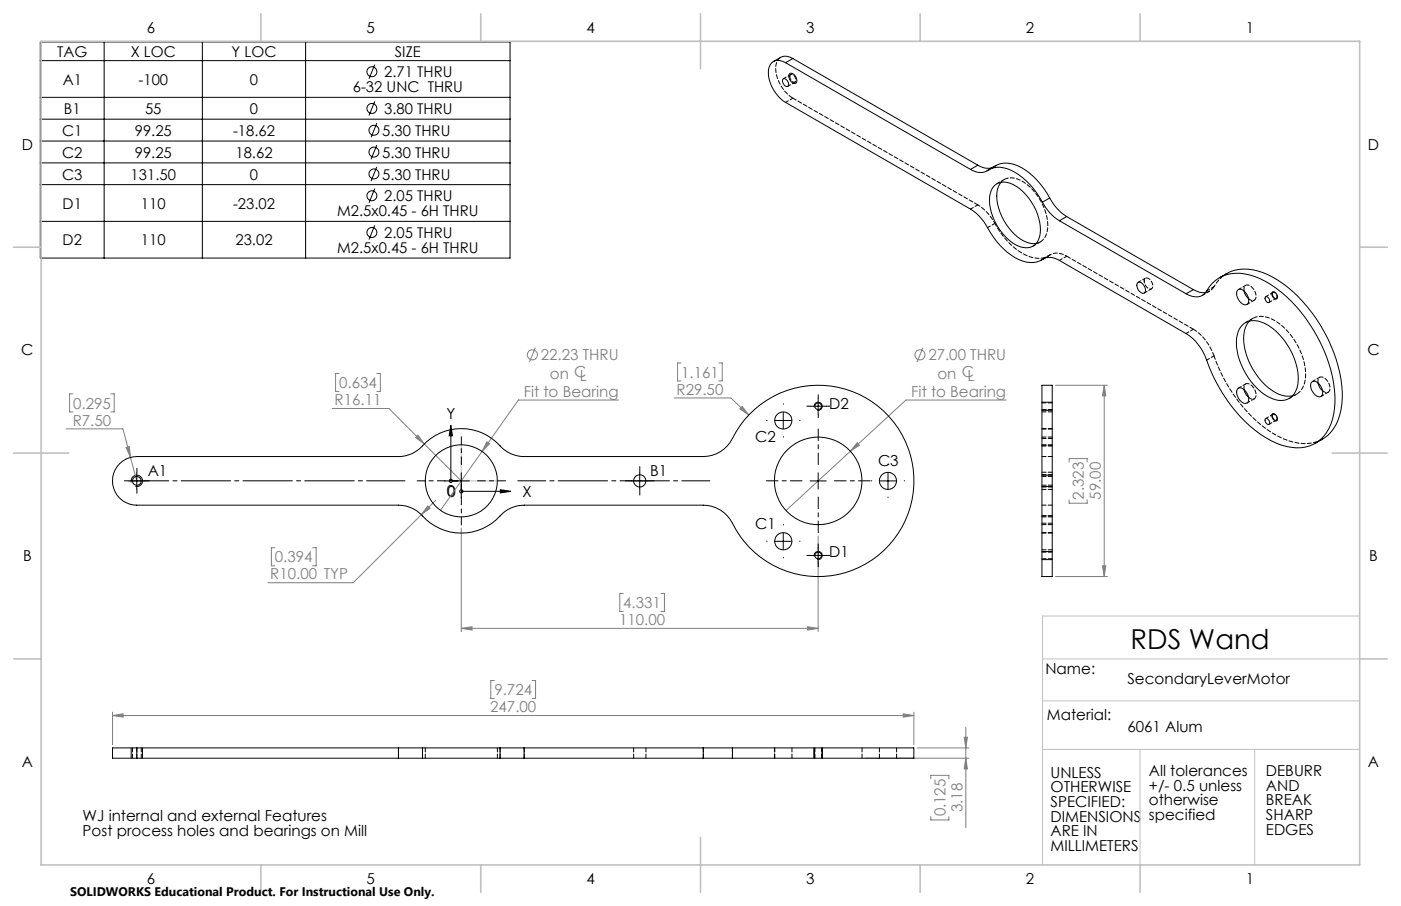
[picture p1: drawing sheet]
<svg xmlns="http://www.w3.org/2000/svg" width="432mm" height="279mm" viewBox="0 0 432 279" stroke-linecap="round" stroke-linejoin="round" font-family="sans-serif">
<g fill="none" stroke="#808080" stroke-width=".31">
<path d="M104.5 115.2h-1.1v5.6h1.1M116.1 115.2h1.1v5.6h-1.1M165 107.2l-1.8 4.5M209.9 111.9h-1.1v5.6h1.1M221.5 111.9h1.1v5.6h-1.1M284.4 107.2l-1.8 4.5M325.3 118.8h16M340.3 118.8v59M340.3 118.8l.5 3.3h-1zM20.4 132.3h17.5l2.3 8.7M22.5 121.5h-1.1v5.5h1.1M34.1 121.5h1.1v5.5h-1.1"/>
<path d="M38.9 138l1-.3 .3 3.3zM102.4 126h17.5l10.9 10.9M128.8 134.2l2 2.7-2.7-2zM130.8 136.9l11.4 11.4M148.6 139.2l-12.9 18.2M150.1 136.2l.8 .6-2.3 2.4zM190.6 123.4h-30.8l-11.2 15.8M207.8 122.7h17.4l5.6 5.3M228.7 125.3l2.1 2.7-2.8-1.9zM262.1 139.1l-19.8 18.3M264.2 136.5l.7 .8-2.8 1.8zM310.1 123.4h-30.9l-17.1 15.7"/>
<path d="M40.2 141l2 7.3M131.8 156l.8 .7-2.7 2zM134.3 154.2l-25.4 25.5h-26.3M329.5 142.5v-1.1h5.6v1.1M329.5 154.1v1.1h5.6v-1.1M84.7 168.9h-1.1v5.6h1.1M96.3 168.9h1.1v5.6h-1.1M142.2 162.9v31.9M252.2 165.3v29.5M325.3 177.8h16M339.8 174.5h1l-.5 3.3zM142.2 193.8l3.3-.5v1z"/>
<path d="M142.2 193.8h110M192.1 183h-1.1v5.6h1.1M203.7 183h1.1v5.6h-1.1M248.9 193.3l3.3 .5-3.3 .5zM34.7 219.6v10.1M152.4 209.9h-1.1v5.5h1.1M164 209.9h1.1v5.5h-1.1M281.7 219.6v10.1M34.7 220.7h247M34.7 220.7l3.3-.6v1.1zM266.7 233.8h32M278.4 220.1l3.3 .6-3.3 .5z"/>
<path d="M282.7 230.6h16M297.2 227.4h1l-.5 3.2zM297.7 233.8l.5 3.3h-1zM297.7 224.3v30.9M286.9 240.2v-1.1h5.6v1.1M286.9 251.8v1.1h5.6v-1.1"/>
<circle cx="164.1" cy="109.4" r="1.55"/>
<circle cx="283.5" cy="109.4" r="1.55"/>
</g>
<g fill="none" stroke="#000" stroke-width=".31">
<path d="M12.4 12.9h144.8v66.7h-144.8zM12.4 18.7h144.8M32.1 12.9v66.7M62.4 12.9v66.7M94.2 12.9v66.7M115.5 19.9l-1.8 4.4M12.4 30h144.8M12.4 36.8h144.8M115.5 31.3l-1.8 4.3M116.1 38l-1.7 4.4M243.4 22.7a2 2 0 0 1 2.2 2.5 1.01 1.01 0 0 1-1.1 .6 1.01 1.01 0 0 1-.8-.9l-.6-1.1zM12.4 43.5h144.8"/>
<path d="M12.4 50.2h144.8M12.4 56.9h144.8M115.5 58.2l-1.8 4.3M116.1 44.7l-1.7 4.4M116.1 51.5l-1.7 4.3M12.4 68.3h144.8M115.5 69.5l-1.8 4.4M392.1 90.1a1.33 1.33 0 0 1 1.4 .6 1.33 1.33 0 0 1-.2 1.5 1.55 1.55 0 0 1-1.2-2.1zM139 134.4v13.9M139 131.1l.5 3.3h-1.1zM238.9 129.7h5M241.4 127.2v5"/>
<path d="M249.7 125.3h5M251 125.6a1.26 1.26 0 0 1 1.1-1.6 1.26 1.26 0 0 1 1.3 1.4 1.26 1.26 0 0 1-1.6 1.1M252.2 122.8v5M321.1 126.5h3.2M321.1 124h3.2M392.1 127.7a1.3 1.3 0 0 1 1.6 1.6 .68 .68 0 0 1-.6 .5 .68 .68 0 0 1-.7-.5l-.4-1zM39.7 148.3h5M40.5 148.8a1.76 1.76 0 0 1 1.5-2.3 1.76 1.76 0 0 1 1.9 1.9 1.76 1.76 0 0 1-2.2 1.6M42.2 145.8v5M136.9 148.3h7.8M142.2 145.8v7.7M142.2 151.5h12"/>
<path d="M154.2 151l3.3 .5-3.3 .5zM194.7 148.3h5M197.2 145.8v5M249.7 148.3h5M252.2 145.8v5M271.2 148.3h5M273.7 145.8v5M321.1 150h3.2M321.1 146.5h3.2M238.9 166.9h5M241.4 164.4v5M249.7 171.3h5"/>
<path d="M251 171.6a1.24 1.24 0 0 1 1.1-1.5 1.24 1.24 0 0 1 1.3 1.3 1.24 1.24 0 0 1-1.6 1.1M252.2 168.8v5M321.1 172.6h3.2M321.1 170.1h3.2M40.4 230.6v3.2M43.9 230.6v3.2M250.9 230.6v3.2M253.4 230.6v3.2"/>
<circle cx="114.6" cy="33.4" r="1.54"/>
<circle cx="114.6" cy="22.1" r="1.53"/>
<circle cx="115.2" cy="53.6" r="1.53"/>
<circle cx="115.2" cy="40.2" r="1.53"/>
<circle cx="115.2" cy="46.9" r="1.53"/>
<circle cx="114.6" cy="71.7" r="1.53"/>
<circle cx="114.6" cy="60.4" r="1.53"/>
<circle cx="138.9" cy="148.3" r=".49"/>
<circle cx="142.2" cy="151.5" r=".5"/>
</g>
<path d="M124.8 148.3h-84.6" fill="none" stroke="#000" stroke-width=".31" stroke-dasharray="15.2 1.3 1.3 1.3" stroke-dashoffset="3.4"/>
<path d="M218.8 148.3h-59.2" fill="none" stroke="#000" stroke-width=".31" stroke-dasharray="15.2 1.3 1.3 1.3" stroke-dashoffset="6.6"/>
<path d="M142.2 137.2v11.1h11.1M419.1 190h-97.8v76.7M321.3 203.2h97.8M321.3 216.1h97.8M321.3 231.1h97.8M351.4 231.1v35.6M386.7 231.1v35.6" fill="none" stroke="#c0c0c0" stroke-width=".31"/>
<g fill="none" stroke="#c0c0c0" stroke-width=".5">
<path d="M12.7 12.7h406.4v254h-406.4zM80.4 4.2v8.5M148.2 4.2v8.5M215.9 4.2v17M283.6 4.2v8.5M351.4 4.2v8.5M4.2 76.2h8.5M419.1 76.2h8.5M4.2 139.7h17M410.6 139.7h17M4.2 203.2h8.5M419.1 203.2h8.5"/>
<path d="M215.9 258.2v17M80.4 266.7v8.5M148.2 266.7v8.5M283.6 266.7v8.5M351.4 266.7v8.5"/>
</g>
<path d="M247.2 148.3h-11M252.2 143.3v-11M252.2 153.3v11M257.2 148.3h11" fill="none" stroke="#000" stroke-width=".31" stroke-dasharray="15.2 1.3 1.3 1.3" stroke-dashoffset="11.6"/>
<path d="M137.2 148.3h-8.6M142.2 143.3v-8.6M142.2 153.3v8.6M147.2 148.3h8.6" fill="none" stroke="#000" stroke-width=".31" stroke-dasharray="15.2 1.3 1.3 1.3" stroke-dashoffset="12.8"/>
<g fill="none" stroke="#000" stroke-width=".31" stroke-dasharray="15.2 1.3 1.3 1.3">
<path d="M236.4 129.7h-.1M241.4 124.7v-.2M241.4 134.7v.1M246.4 129.7h.2M249.7 125.3h-1M252.2 122.8v-1.1M252.2 127.8v1M254.7 125.3h1M39.7 148.3h-1.4M42.2 145.8v-1.4M42.2 150.8v1.3M44.7 148.3h1.3"/>
<path d="M194.7 148.3h-1.9M197.2 145.8v-1.9M197.2 150.8v1.9M199.7 148.3h1.9M268.7 148.3h-.2M273.7 143.3v-.2M273.7 153.3v.1M278.7 148.3h.1M236.4 166.9h-.1M241.4 161.9v-.1M241.4 171.9v.1M246.4 166.9h.2"/>
<path d="M249.7 171.3h-1M252.2 168.8v-1M252.2 173.8v1M254.7 171.3h1"/>
</g>
<g fill="#808080">
<path d="M150.1 136.2l-1.5 3 2.3-2.4zM264.2 136.5l-2.1 2.6 2.8-1.8zM38.9 138l1.3 3-.3-3.3zM128.8 134.2l-.7 .7 2.7 2zM131.8 156l-1.9 2.7 2.7-2zM142.2 193.8l3.3-.5v1zM248.9 193.3l3.3 .5-3.3 .5z"/>
<path d="M297.2 227.4h1l-.5 3.2zM297.7 233.8l.5 3.3h-1z"/>
<path d="M340.3 118.8l.5 3.3h-1zM339.8 174.5h1l-.5 3.3z"/>
<path d="M34.7 220.7l3.3-.6v1.1zM278.4 220.1l3.3 .6-3.3 .5z"/>
</g>
<path d="M154.2 151l3.3 .5-3.3 .5zM139 131.1l.5 3.3h-1.1z" fill="#000"/>
<path d="M228.7 125.3l2.1 2.7-2.8-1.9z" fill="#808080"/>
<g fill="none" stroke="#000" stroke-width=".31">
<path d="M242.1 19.3a3.2 3.2 0 0 0-3.7-.3 3.2 3.2 0 0 0-1.6 3.4 11.7 11.7 0 0 0 5.3 9.2l57 32.9a16.6 16.6 0 0 1 6.1 7.2 19 19 0 0 0 11.1 9.1 6.3 6.3 0 0 0 5-.8M242.1 19.3l57 32.9M244.4 18.1a3.8 3.8 0 0 0-3.8-.4l-2.2 1.3M244.4 18.1l-2.3 1.2M244.4 18.1l57 32.8M241.4 24.3a1.48 1.48 0 0 1 1.4 .8 1.48 1.48 0 0 1-.1 1.6 1.63 1.63 0 0 1-1.3-2.4zM299.1 52.2a5.1 5.1 0 0 0 6.1-.1 9.1 9.1 0 0 1 8.8 1.8l3.5 3 2 2.6 1.8 2.8M301.4 50.9l2.1 .9 1.4 .1 1-.3M301.4 50.9l-2.3 1.3M304.8 52.3a8.3 8.3 0 0 1 10.3-.5 23.9 23.9 0 0 1 8.4 9.3M306.5 57.3a5.2 5.2 0 0 1 6.8 .2 16.4 16.4 0 0 1 7.1 15.4 4.3 4.3 0 0 1-6.1 3.2 16.6 16.6 0 0 1-9.3-15.5 5.7 5.7 0 0 1 1.5-3.3zM308.5 56.2a8.6 8.6 0 0 0-.7 7.9 15.6 15.6 0 0 0 9.7 10.9l1.9 .1"/>
<path d="M321.3 80a4.9 4.9 0 0 1 5.2 .3l39 22.6a16.9 16.9 0 0 1 7.2 10.3 44.5 44.5 0 0 0 19 22.7 14.8 14.8 0 0 0 13.2 1.1 12.8 12.8 0 0 0 6.4-11.1 40.9 40.9 0 0 0-7.7-26 37.7 37.7 0 0 0-16.7-14.6 11.7 11.7 0 0 0-14.2 3.2 4.8 4.8 0 0 1-3.4 3 6.2 6.2 0 0 1-3.8-.9M321.3 62.3a14.3 14.3 0 0 0 5.2 5.8M321.8 79.7l-.5 .3M321.9 79.6l-1 .7M323.5 61.1a14.8 14.8 0 0 0 5.3 5.7M323.5 61.1l-2.2 1.2M326.5 68.1l39 22.5M328.8 66.8l-2.3 1.3M328.8 66.8l39 22.5M350.6 87.2a2.08 2.08 0 0 1 2.4 2.8l-.2 .3a1.82 1.82 0 0 1-2.4-1.8zM367.8 89.3a5.8 5.8 0 0 0 3.7 .9M367.8 89.3l-2.3 1.3"/>
<path d="M375.8 85.7a13.7 13.7 0 0 1 14.9-1 42.1 42.1 0 0 1 18.6 19.9 37.6 37.6 0 0 1 4 21.8 13.2 13.2 0 0 1-8 10.3M381.7 89.3a3.1 3.1 0 0 1 3.2 3.4 1.26 1.26 0 0 1-.9 1.3 1.26 1.26 0 0 1-1.5-.6 2.96 2.96 0 0 1-.8-4.1zM383.2 99.9a6.5 6.5 0 0 1 7.7 .4 20.5 20.5 0 0 1 9.1 18.2 5.3 5.3 0 0 1-8 4.4 20.4 20.4 0 0 1-10.9-18.4 6.8 6.8 0 0 1 2.1-4.6zM383.4 89.7l.5 1.4 .9 1.1M385.1 99a9 9 0 0 0-1.6 8 21 21 0 0 0 10.7 14.6 6.9 6.9 0 0 0 4.2 .5M389.9 91.7a.97 .97 0 0 1 1.2 .4 .97 .97 0 0 1-.2 1.2l-.8-.6zM321.1 118.8h3.2v59h-3.2zM381.4 120a1.62 1.62 0 0 1 2.5 .7l.4 .5a2.25 2.25 0 0 1 0 3.1 2.49 2.49 0 0 1-2.9-2.2 2.44 2.44 0 0 1 0-2.1zM404.2 117.9a1.66 1.66 0 0 1 2.6 .7l.6 1.2a1.69 1.69 0 0 1-.6 2.6 3.5 3.5 0 0 1-2.6-4.5zM406.2 118.1l.5 1.4 .9 1M383.4 120.1l.5 1.4 .9 1.1M389.9 129.3a1.05 1.05 0 0 1 1.2 .3 1.05 1.05 0 0 1 0 1.3l-.8-.3-.4-.7z"/>
<path d="M36.9 143a7.5 7.5 0 0 1 5.3-2.2h80.6a10.8 10.8 0 0 0 8.6-4.5 16.2 16.2 0 0 1 23.5 2l.8 .6a10.1 10.1 0 0 0 5.8 1.9h55.2a10.1 10.1 0 0 0 9-5.6 29.5 29.5 0 0 1 45-9.9 29.5 29.5 0 0 1 0 46 29.5 29.5 0 0 1-45-9.9 10.1 10.1 0 0 0-9-5.6h-55.2a11 11 0 0 0-8.6 4.5 16.3 16.3 0 0 1-23.4-1.9l-2.6-1.7a9.3 9.3 0 0 0-4.1-.9h-80.6a7.5 7.5 0 0 1-7-4.7 7.5 7.5 0 0 1 1.7-8.1zM42.2 230.6h-7.5v3.2h7.5M42.2 230.6h80.6M42.2 233.8h80.6M42.2 230.6v3.2M122.8 230.6h7.4M122.8 233.8h7.4M122.8 230.6v3.2M130.2 230.6h23.9M130.2 233.8h23.9M130.2 230.6v3.2M154.1 230.6h7.4"/>
<path d="M154.1 233.8h7.4M154.1 230.6v3.2M161.5 230.6v3.2M161.5 230.6h55.2M161.5 233.8h55.2M216.7 230.6h9M216.7 233.8h9M216.7 230.6v3.2M225.7 230.6h56v3.2h-56M225.7 230.6v3.2"/>
<circle cx="241.4" cy="129.7" r="2.65"/>
<circle cx="252.2" cy="125.3" r="1.03"/>
<circle cx="42.2" cy="148.3" r="1.35"/>
<circle cx="142.2" cy="148.3" r="11.1"/>
<circle cx="197.2" cy="148.3" r="1.9"/>
<circle cx="252.2" cy="148.3" r="13.5"/>
<circle cx="273.7" cy="148.3" r="2.64"/>
<circle cx="241.4" cy="166.9" r="2.66"/>
<circle cx="252.2" cy="171.3" r="1.03"/>
</g>
<g fill="none" stroke="#000" stroke-width=".31" stroke-dasharray="1.3 .6">
<path d="M306.6 51.3l.4-.3M371.6 90.2a3.5 3.5 0 0 0 2.6-1.8M392.1 90.7l.3-.5a1.18 1.18 0 0 1 1 1.8l-.8-.3-.5-1M367.8 101.5l-39-22.5M321.2 137.5h3.1M321.2 126.3h3.1M321.2 132.3h3.1M324.3 135.2h-3.1M324.3 137.5h-3.1M324.3 134.8h-3.1M324.3 124.2h-3.1M324.3 127h-3.1"/>
<path d="M324.3 132.2h-3.1M324.3 137.2h-3.1M392.1 128.2l.3-.4a1.18 1.18 0 0 1 1 1.8l-.8-.3-.5-1.1M321.2 140.8h3.1M321.2 159.1h3.1M321.2 150.9h3.1M321.2 150.2h3.1M321.2 159.4h3.1M321.2 149.6h3.1M324.3 155.8h-3.1M324.3 159.1h-3.1M324.3 145.6h-3.1"/>
<path d="M324.3 146.4h-3.1M324.3 146.9h-3.1M321.2 161.4h3.1M321.2 161.8h3.1M321.2 172.3h3.1M321.2 169.5h3.1M321.2 164.4h3.1M324.3 170.3h-3.1M324.3 164.2h-3.1M40.8 230.6v3.2M42.2 233.8v-3.2M43.5 233.8v-3.2"/>
<path d="M122.8 230.6v3.2M130.2 233.8v-3.2M131.1 230.6v3.2M153.3 233.8v-3.2M154.1 230.6v3.2M161.6 233.8v-3.2M195.3 230.6v3.2M199.1 233.8v-3.2M216.8 230.6v3.2M225.7 233.8v-3.2M238.7 230.6v3.2M238.8 230.6v3.2"/>
<path d="M244.1 233.8v-3.2M251.2 230.6v3.2M253.2 233.8v-3.2M265.7 233.8v-3.2M271 230.6v3.2M276.3 233.8v-3.2"/>
</g>
<g fill="none" stroke="#000" stroke-width=".31" stroke-dasharray="1.3 .6" stroke-dashoffset=".3">
<path d="M242.8 26.6l2.2-1.3M243.7 23l-2.2 1.3M244.4 30.3l-2.3 1.3M304.1 52.7l2.3-1.3M306.6 51.3l-2.2 1.3M309.5 55.3l-2.2 1.3M301.4 63.2l-2.3 1.3M304.4 70.2l2.2-1.3M318.4 75.9l2.2-1.3M323.5 78.7a7.8 7.8 0 0 1-8.4-.6 23.7 23.7 0 0 1-8.5-9.2M323.8 78.5l-2.3 1.3M326.5 80.3l2.3-1.3"/>
<path d="M352.7 90.4l2.2-1.3M353 85.8l-2.2 1.3M370.6 91.1l2.2-1.3M374.2 88.4l-2.3 1.3M383.9 88l-2.2 1.3M384.3 93.9l2.3-1.3M386.1 98.2l-2.2 1.3M391.1 93.3l2.3-1.3M392.4 90.2l-2.3 1.3M367.8 101.5l-2.2 1.3M371.9 111l2.3-1.2M383.9 118.4l-2.2 1.3"/>
<path d="M406.7 116.4l-2.2 1.3M384.3 124.3l2.3-1.3M391.1 130.9l2.3-1.3M392.4 127.8l-2.3 1.3M397.4 122.9l2.2-1.3M407.1 122.2l2.3-1.3"/>
</g>
<path d="M323.5 78.7l-1.7 1M352.6 86.6a.92 .92 0 0 1 .7-.9 .92 .92 0 0 1 1.1 .5l.7 .9a1.14 1.14 0 0 1 .3 1.3 1.14 1.14 0 0 1-1 .7l-1.2-.9-.6-1.6M374.2 88.4a10.8 10.8 0 0 1 3.9-4.1" fill="none" stroke="#000" stroke-width=".31" stroke-dasharray="1.3 .6" stroke-dashoffset=".6"/>
<path d="M243.4 23.6l.3-.6a1.49 1.49 0 0 1 1.4 .8 1.49 1.49 0 0 1-.2 1.6 1.73 1.73 0 0 1-1.5-1.8M301.4 63.2l-57-32.9M374.2 109.8a15.6 15.6 0 0 0-6.4-8.3M407.6 135.4a13 13 0 0 1-12-.1 40.9 40.9 0 0 1-18.8-19.3l-2.6-6.2" fill="none" stroke="#000" stroke-width=".31" stroke-dasharray="1.3 .6" stroke-dashoffset=".1"/>
<path d="M305.9 51.6l.7-.3M385.1 99a5.7 5.7 0 0 1 6.9-.6 20.3 20.3 0 0 1 10.3 18.8 5.5 5.5 0 0 1-3.9 4.9" fill="none" stroke="#000" stroke-width=".31" stroke-dasharray="1.3 .6" stroke-dashoffset=".4"/>
<path d="M383.4 89.7a1.31 1.31 0 0 1 .6-1.7 1.31 1.31 0 0 1 1.7 .5 2.96 2.96 0 0 1 .9 4.1 1.6 1.6 0 0 1-1.8-.5M406.2 118.1a1.31 1.31 0 0 1 .6-1.8 1.31 1.31 0 0 1 1.8 .5 2.96 2.96 0 0 1 .8 4.1 1.6 1.6 0 0 1-1.8-.4M383.4 120.1a1.31 1.31 0 0 1 .6-1.7 1.31 1.31 0 0 1 1.7 .5 2.96 2.96 0 0 1 .9 4.1 1.6 1.6 0 0 1-1.8-.4" fill="none" stroke="#000" stroke-width=".31" stroke-dasharray="1.3 .6" stroke-dashoffset=".2"/>
<path d="M308.5 56.2a4.7 4.7 0 0 1 6.1-.6 16.9 16.9 0 0 1 8.3 15 4.6 4.6 0 0 1-3.5 4.4M306.6 68.9a14.7 14.7 0 0 0-5.2-5.7" fill="none" stroke="#000" stroke-width=".31" stroke-dasharray="1.3 .6" stroke-dashoffset=".5"/>
<path d="M322 79.6l1.1-.7M328.8 79a4.8 4.8 0 0 0-5.3-.3" fill="none" stroke="#000" stroke-width=".31" stroke-dasharray="1.3 .6" stroke-dashoffset=".7"/>
<path d="M240.6 17.7a4.6 4.6 0 0 0-1.3 5.4 11.9 11.9 0 0 0 5.1 7.2" fill="none" stroke="#000" stroke-width=".31" stroke-dasharray="1.3 .6" stroke-dashoffset="-.2"/>
<text font-size="8.5" x="348.5" y="200.2">RDS Wand</text>
<g font-size="4.7">
<text x="45.3" y="10.1">6</text>
<text x="113" y="10.1">5</text>
<text x="180.7" y="10.1">4</text>
<text x="248.5" y="10.1">3</text>
<text x="316.2" y="10.1">2</text>
<text x="383.9" y="10.1">1</text>
<text x="6.7" y="46.1">D</text>
<text x="421.6" y="46.1">D</text>
<text x="6.6" y="109.6">C</text>
<text x="421.5" y="109.6">C</text>
<text x="255.5" y="126">D2</text>
<text x="137.6" y="129.4">Y</text>
<text x="232.7" y="136.2">C2</text>
<text x="270.6" y="143.6">C3</text>
<text x="45.5" y="146.8">A1</text>
<text x="200.4" y="146.8">B1</text>
<text x="137.7" y="153">0</text>
<text x="161" y="153.2">X</text>
<text x="232.7" y="163">C1</text>
<text x="7.1" y="173.1">B</text>
<text x="255.5" y="171.8">D1</text>
<text x="422" y="173.1">B</text>
<text x="322.2" y="207.7">Name:</text>
<text x="347.5" y="211.1">SecondaryLeverMotor</text>
<text x="322.7" y="221.9">Material:</text>
<text x="347.5" y="225.9">6061 Alum</text>
<text x="6.7" y="236.6">A</text>
<text x="323.8" y="239.8">UNLESS</text>
<text x="354.1" y="239.3">All tolerances</text>
<text x="390.2" y="239.4">DEBURR</text>
<text x="421.6" y="236.6">A</text>
<text x="323.8" y="244.3">OTHERWISE</text>
<text x="354.1" y="243.9">+/- 0.5 unless</text>
<text x="390.2" y="243.9">AND</text>
<text x="323.8" y="248.8">SPECIFIED:</text>
<text x="354.1" y="248.4">otherwise</text>
<text x="390.2" y="248.4">BREAK</text>
<text x="25.5" y="253.3">WJ internal and external Features</text>
<text x="25.5" y="257.8">Post process holes and bearings on Mill</text>
<text x="323.8" y="253.4">DIMENSIONS</text>
<text x="323.8" y="257.9">ARE IN</text>
<text x="354.1" y="252.9">specified</text>
<text x="390.2" y="252.9">SHARP</text>
<text x="390.2" y="257.5">EDGES</text>
<text x="323.8" y="262.4">MILLIMETERS</text>
<text x="45.3" y="272.6">6</text>
<text x="113" y="272.6">5</text>
<text x="180.7" y="272.6">4</text>
<text x="248.5" y="272.6">3</text>
<text x="316.2" y="272.6">2</text>
<text x="383.9" y="272.6">1</text>
</g>
<g font-size="4.7" fill="#808080">
<text x="166.7" y="111.1">22.23 THRU</text>
<text x="286.1" y="111.1">27.00 THRU</text>
<text x="104.5" y="119.7">0.634</text>
<text x="169.4" y="116.7">on CL</text>
<text x="209.9" y="116.4">1.161</text>
<text x="288.9" y="116.7">on CL</text>
<text x="22.5" y="126">0.295</text>
<text x="103.1" y="125">R16.11</text>
<text x="161.4" y="122.3">Fit to Bearing</text>
<text x="208.5" y="121.7">R29.50</text>
<text x="280.9" y="122.3">Fit to Bearing</text>
<text x="22.4" y="131.2">R7.50</text>
<text x="334.1" y="154.1" transform="rotate(-90 334.1 154.1)">2.323</text>
<text x="339.3" y="154.1" transform="rotate(-90 339.3 154.1)">59.00</text>
<text x="84.7" y="173.4">0.394</text>
<text x="83.3" y="178.7">R10.00 TYP</text>
<text x="192.1" y="187.5">4.331</text>
<text x="190.8" y="192.8">110.00</text>
<text x="152.4" y="214.4">9.724</text>
<text x="151.1" y="219.6">247.00</text>
<text x="291.4" y="251.8" transform="rotate(-90 291.4 251.8)">0.125</text>
<text x="296.7" y="250.5" transform="rotate(-90 296.7 250.5)">3.18</text>
</g>
<g font-size="4.6">
<text x="17.6" y="17.5">TAG</text>
<text x="40.3" y="17.5">X LOC</text>
<text x="71.4" y="17.5">Y LOC</text>
<text x="121.7" y="17.5">SIZE</text>
<text x="118.4" y="23.8">2.71 THRU</text>
<text x="19.3" y="26.1">A1</text>
<text x="42.7" y="26.1">-100</text>
<text x="77" y="26.1">0</text>
<text x="108.7" y="28.4">6-32 UNC THRU</text>
<text x="19.7" y="35.2">B1</text>
<text x="44.7" y="35.2">55</text>
<text x="77" y="35.2">0</text>
<text x="118.4" y="35.2">3.80 THRU</text>
<text x="19.1" y="41.9">C1</text>
<text x="41.5" y="41.9">99.25</text>
<text x="71.8" y="41.9">-18.62</text>
<text x="117.8" y="41.9">5.30 THRU</text>
<text x="19.2" y="48.6">C2</text>
<text x="41.5" y="48.6">99.25</text>
<text x="72.6" y="48.6">18.62</text>
<text x="117.8" y="48.6">5.30 THRU</text>
<text x="19.2" y="55.4">C3</text>
<text x="40.3" y="55.4">131.50</text>
<text x="77" y="55.4">0</text>
<text x="117.8" y="55.4">5.30 THRU</text>
<text x="19.3" y="64.4">D1</text>
<text x="43.4" y="64.4">110</text>
<text x="71.8" y="64.4">-23.02</text>
<text x="118.4" y="62.1">2.05 THRU</text>
<text x="103.9" y="66.7">M2.5x0.45 - 6H THRU</text>
<text x="19.3" y="75.7">D2</text>
<text x="43.4" y="75.7">110</text>
<text x="72.6" y="75.7">23.02</text>
<text x="103.9" y="78">M2.5x0.45 - 6H THRU</text>
<text x="118.4" y="73.4">2.05 THRU</text>
</g>
<text font-size="3.8" x="21.6" y="276.3">SOLIDWORKS Educational Product. For Instructional Use Only.</text>
</svg>
